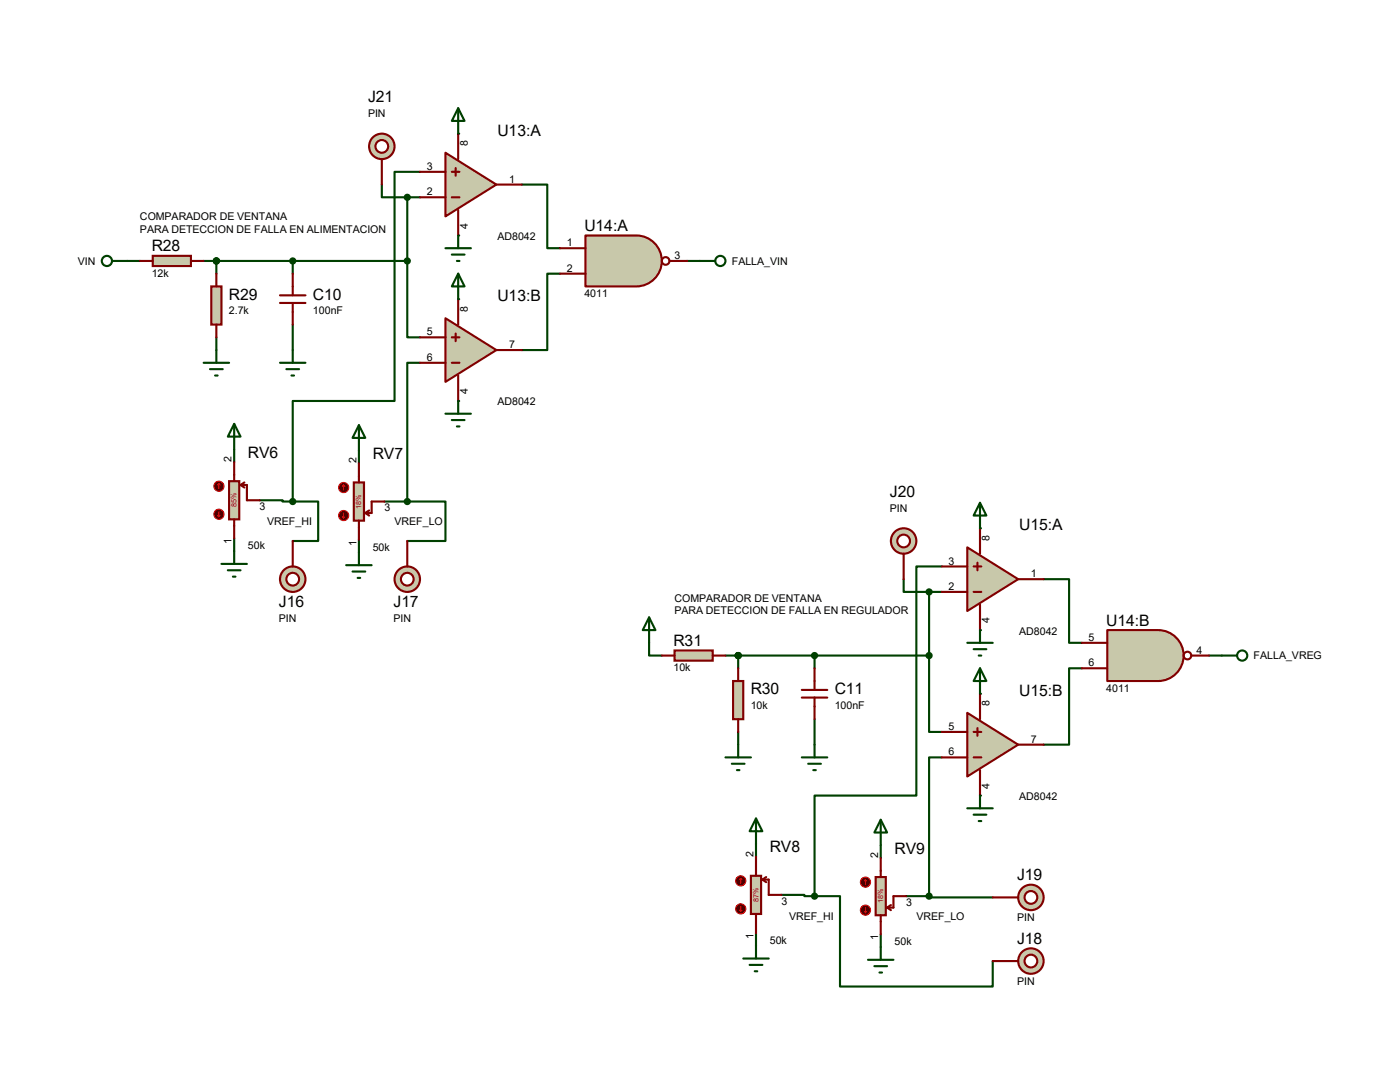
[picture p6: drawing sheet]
<svg xmlns="http://www.w3.org/2000/svg" width="279mm" height="216mm" viewBox="0 0 279 216" stroke-linecap="round" stroke-linejoin="round" font-family="sans-serif">
<path d="M43.2 52.1h15.2v2.5M43.2 67.3v2.5M58.4 64.8v5M46.7 89.7v2.5M71.6 89.9v2.6M46.7 107.4v2.6M71.6 107.7v2.5" fill="none" stroke="#004000" stroke-width=".42"/>
<circle cx="43.2" cy="52.1" r=".21" fill="#004000"/>
<path d="M43.2 52.1v2.5" fill="none" stroke="#004000" stroke-width=".42"/>
<g fill="#004000">
<circle cx="43.2" cy="52.1" r=".21"/>
<circle cx="91.4" cy="59.7" r=".21"/>
<circle cx="91.4" cy="80" r=".21"/>
<circle cx="91.4" cy="26.7" r=".21"/>
<circle cx="91.4" cy="47" r=".21"/>
</g>
<g fill="none" stroke="#004000" stroke-width=".42">
<path d="M104.1 36.8h5.1v12.7h2.6M25.4 52.1h2.5M40.6 52.1h2.6M58.4 52.1h22.9v15.2h2.5M111.8 54.6h-2.6v15.2h-5.1M137.2 52.1h2.5M162.6 130.8v2.5M147.3 146v2.6M162.6 143.5v5.1M150.9 168.4v2.5M175.8 168.7v2.5M150.9 186.2v2.5"/>
<path d="M175.8 186.4v2.6"/>
</g>
<circle cx="147.3" cy="130.8" r=".21" fill="#004000"/>
<path d="M162.6 130.8h-15.3v2.5" fill="none" stroke="#004000" stroke-width=".42"/>
<g fill="#004000">
<circle cx="147.3" cy="130.8" r=".21"/>
<circle cx="195.6" cy="138.4" r=".21"/>
<circle cx="195.6" cy="158.7" r=".21"/>
<circle cx="195.6" cy="105.4" r=".21"/>
<circle cx="195.6" cy="125.7" r=".21"/>
</g>
<g fill="none" stroke="#004000" stroke-width=".42">
<path d="M76.2 36.8v2.6h5.1M81.3 39.4h2.5M81.3 39.4v12.7M83.8 34.3h-5.1v45.7h-20.3v20.1M55.9 72.4h5.1M57.1 73.7h2.6M58.2 74.9h.5M58.4 69.8v2.6M83.8 72.4h-2.5v27.7M46.7 84.6l1.3 2.5h-2.5zM46.7 84.6v5.1M51.8 99.8h4.6v.3h2"/>
<path d="M71.6 84.8l1.3 2.6h-2.5zM71.6 84.8v5.1M44.2 112.5h5.1M45.5 113.8h2.5M46.5 115.1h.5M46.7 110v2.5M58.4 100.1h5.1v7.8h-5.1M69.1 112.8h5.1M70.4 114h2.5M71.4 115.3h.5M71.6 110.2v2.6M76.7 100.1h4.6"/>
<path d="M81.3 100.1h7.6v7.8h-7.6M180.3 115.6v2.5h5.1M185.4 118.1h2.6M185.4 118.1v12.7M188 113h-5.1v45.7h-20.3v20.1M208.3 115.6h5.1v12.7h2.5M129.5 128.3v2.5h2.6M144.8 130.8h2.5M162.6 130.8h22.8M185.4 130.8v15.2h2.6M215.9 133.3h-2.5v15.3h-5.1M241.3 130.8h2.5"/>
<path d="M188 151.1h-2.6v27.7M156 178.6h4.5v.2h2.1M162.6 178.8h5v18h30.5v-5M180.8 178.8h4.6M185.4 178.8v.3h12.7"/>
</g>
<path d="M55.9 58.9h5.1M58.4 54.6v4.3M55.9 60.5h5.1M58.4 60.5v4.3" fill="none" stroke="#800000" stroke-width=".42"/>
<circle cx="43.2" cy="52.1" r=".51" fill="#004000" stroke="#004000" stroke-width=".42"/>
<path d="M45.7 96h2.1v7.6h-2.1z" fill="#c8c8aa" stroke="#800000" stroke-width=".42"/>
<path d="M46.7 92.2v3.8M48 96.8l.8 .5M48 96.8h1.3v3h2.5M48.8 96.3l-.8 .5M46.7 103.6v3.8" fill="none" stroke="#800000" stroke-width=".42"/>
<circle cx="43.7" cy="97" r="1.02" fill="#400000" stroke="#f00" stroke-width=".21"/>
<path d="M43.7 96.5l-.3 .3M43.7 96.5l.2 .3M43.7 96.5v1" fill="none" stroke="#f00" stroke-width=".21"/>
<circle cx="43.7" cy="102.6" r="1.02" fill="#400000" stroke="#f00" stroke-width=".21"/>
<path d="M43.4 102.9l.3 .2M43.7 102.1v1M43.9 102.9l-.2 .2" fill="none" stroke="#f00" stroke-width=".21"/>
<path d="M70.6 96.3h2v7.6h-2z" fill="#c8c8aa" stroke="#800000" stroke-width=".42"/>
<path d="M71.6 92.5v3.8M71.6 103.9v3.8M72.9 102.4l.8 .5M73.7 101.9l-.8 .5M76.7 100.1h-2.5v2.3h-1.3" fill="none" stroke="#800000" stroke-width=".42"/>
<circle cx="68.6" cy="97.3" r="1.02" fill="#400000" stroke="#f00" stroke-width=".21"/>
<path d="M68.6 96.8l-.3 .2M68.6 96.8l.2 .2M68.6 96.8v1" fill="none" stroke="#f00" stroke-width=".21"/>
<circle cx="68.6" cy="102.9" r="1.02" fill="#400000" stroke="#f00" stroke-width=".21"/>
<path d="M68.3 103.1l.3 .3M68.6 102.4v1M68.8 103.1l-.2 .3" fill="none" stroke="#f00" stroke-width=".21"/>
<path d="M40.6 72.4h5.1M41.9 73.7h2.5M42.9 74.9h.5M43.2 69.8v2.6" fill="none" stroke="#004000" stroke-width=".42"/>
<path d="M42.2 57.1h2v7.7h-2z" fill="#c8c8aa" stroke="#800000" stroke-width=".42"/>
<path d="M43.2 54.6v2.5M43.2 64.8v2.5" fill="none" stroke="#800000" stroke-width=".42"/>
<g fill="none" stroke="#004000" stroke-width=".42">
<path d="M22.4 52.1h3M139.7 52.1h3"/>
<circle cx="21.3" cy="52.1" r="1.02"/>
<circle cx="143.8" cy="52.1" r="1.02"/>
</g>
<g fill="#004000" stroke="#004000" stroke-width=".42">
<circle cx="58.4" cy="52.1" r=".51"/>
<circle cx="43.2" cy="52.1" r=".51"/>
</g>
<path d="M88.9 63.5l10.2 6.3-10.2 6.4z" fill="#c8c8aa" stroke="#800000" stroke-width=".42"/>
<path d="M91.4 59.7v5.1M83.8 72.4h5.1M83.8 67.3h5.1M90.2 72.4h1.5M90.2 67.3h1.5M90.9 66.5v1.6M91.4 74.9v5.1M99.1 69.8h5" fill="none" stroke="#800000" stroke-width=".42"/>
<path d="M91.4 54.6l1.3 2.5h-2.5zM91.4 54.6v5.1M88.9 82.5h5.1M90.2 83.8h2.5M91.2 85.1h.5M91.4 80v2.5" fill="none" stroke="#004000" stroke-width=".42"/>
<path d="M88.9 30.5l10.2 6.3-10.2 6.4z" fill="#c8c8aa" stroke="#800000" stroke-width=".42"/>
<path d="M83.8 39.4h5.1M83.8 34.3h5.1M90.2 39.4h1.5M90.2 34.3h1.5M90.9 33.5v1.6M91.4 26.7v5M99.1 36.8h5M91.4 41.9v5.1" fill="none" stroke="#800000" stroke-width=".42"/>
<path d="M91.4 21.6l1.3 2.5h-2.5zM91.4 21.6v5.1M88.9 49.5h5.1M90.2 50.8h2.5M91.2 52.1h.5M91.4 47v2.5" fill="none" stroke="#004000" stroke-width=".42"/>
<circle cx="81.3" cy="52.1" r=".51" fill="#004000" stroke="#004000" stroke-width=".42"/>
<path d="M116.8 47h10.2a5.1 5.1 0 0 1 5.1 5.1 5.1 5.1 0 0 1-5.1 5.1h-10.2z" fill="#c8c8aa" stroke="#800000" stroke-width=".42"/>
<g fill="none" stroke="#800000" stroke-width=".42">
<path d="M111.8 49.5h5M111.8 54.6h5M133.6 52.1h3.6"/>
<circle cx="132.8" cy="52.1" r=".76"/>
</g>
<path d="M30.5 51.1h7.6v2h-7.6z" fill="#c8c8aa" stroke="#800000" stroke-width=".42"/>
<path d="M27.9 52.1h2.6M38.1 52.1h2.5M160 139.2h5.1M160 137.7h5.1M162.6 133.3v4.4M162.6 139.2v4.3" fill="none" stroke="#800000" stroke-width=".42"/>
<g fill="none" stroke="#004000" stroke-width=".42">
<path d="M160 151.1h5.1M161.3 152.4h2.5M162.3 153.7h.5M162.6 148.6v2.5M150.9 163.3l1.2 2.6h-2.5zM150.9 163.3v5.1M175.8 163.6l1.2 2.5h-2.5zM175.8 163.6v5.1M148.3 191.3h5.1M149.6 192.5h2.5M150.6 193.8h.5M150.9 188.7v2.6"/>
<path d="M173.2 191.5h5.1M174.5 192.8h2.5M175.5 194.1h.5M175.8 189v2.5"/>
</g>
<circle cx="147.3" cy="130.8" r=".51" fill="#004000" stroke="#004000" stroke-width=".42"/>
<path d="M149.9 174.8h2v7.6h-2z" fill="#c8c8aa" stroke="#800000" stroke-width=".42"/>
<path d="M150.9 170.9v3.9M152.1 175.5l.8 .5M152.1 175.5h1.3v3.1h2.6M152.9 175l-.8 .5M150.9 182.4v3.8" fill="none" stroke="#800000" stroke-width=".42"/>
<circle cx="147.8" cy="175.8" r="1.02" fill="#400000" stroke="#f00" stroke-width=".21"/>
<path d="M147.8 175.3l-.2 .2M147.8 175.3l.3 .2M147.8 175.3v1" fill="none" stroke="#f00" stroke-width=".21"/>
<circle cx="147.8" cy="181.4" r="1.02" fill="#400000" stroke="#f00" stroke-width=".21"/>
<path d="M147.6 181.6l.2 .3M147.8 180.8v1.1M148.1 181.6l-.3 .3" fill="none" stroke="#f00" stroke-width=".21"/>
<path d="M174.8 175h2v7.6h-2z" fill="#c8c8aa" stroke="#800000" stroke-width=".42"/>
<path d="M175.8 171.2v3.8M180.8 178.8h-2.5v2.3h-1.3M175.8 182.6v3.8M177 181.1l.8 .5M177.8 180.6l-.8 .5" fill="none" stroke="#800000" stroke-width=".42"/>
<circle cx="172.7" cy="176" r="1.02" fill="#400000" stroke="#f00" stroke-width=".21"/>
<path d="M172.7 175.5l-.2 .3M172.7 175.5l.3 .3M172.7 175.5v1" fill="none" stroke="#f00" stroke-width=".21"/>
<circle cx="172.7" cy="181.6" r="1.02" fill="#400000" stroke="#f00" stroke-width=".21"/>
<path d="M172.5 181.9l.2 .2M172.7 181.1v1M173 181.9l-.3 .2" fill="none" stroke="#f00" stroke-width=".21"/>
<path d="M144.8 151.1h5.1M146 152.4h2.6M147.1 153.7h.5M147.3 148.6v2.5" fill="none" stroke="#004000" stroke-width=".42"/>
<path d="M146.3 135.9h2v7.6h-2z" fill="#c8c8aa" stroke="#800000" stroke-width=".42"/>
<path d="M147.3 133.3v2.6M147.3 143.5v2.5" fill="none" stroke="#800000" stroke-width=".42"/>
<g fill="#004000" stroke="#004000" stroke-width=".42">
<circle cx="162.6" cy="130.8" r=".51"/>
<circle cx="147.3" cy="130.8" r=".51"/>
</g>
<g fill="none" stroke="#004000" stroke-width=".42">
<path d="M243.8 130.8h3.1"/>
<circle cx="247.9" cy="130.8" r="1.02"/>
</g>
<path d="M193 142.2l10.2 6.4-10.2 6.3z" fill="#c8c8aa" stroke="#800000" stroke-width=".42"/>
<path d="M195.6 138.4v5.1M188 151.1h5M188 146h5M194.3 151.1h1.5M194.3 146h1.5M195.1 145.3v1.5M195.6 153.7v5M203.2 148.6h5.1" fill="none" stroke="#800000" stroke-width=".42"/>
<path d="M195.6 133.3l1.2 2.6h-2.5zM195.6 133.3v5.1M195.6 158.7v2.6M193 161.3h5.1M194.3 162.6h2.5M195.3 163.8h.5" fill="none" stroke="#004000" stroke-width=".42"/>
<path d="M193 109.2l10.2 6.4-10.2 6.3z" fill="#c8c8aa" stroke="#800000" stroke-width=".42"/>
<path d="M188 118.1h5M188 113h5M194.3 118.1h1.5M194.3 113h1.5M195.1 112.3v1.5M195.6 105.4v5.1M203.2 115.6h5.1M195.6 120.6v5.1" fill="none" stroke="#800000" stroke-width=".42"/>
<path d="M195.6 100.3l1.2 2.6h-2.5zM195.6 100.3v5.1M193 128.3h5.1M194.3 129.5h2.5M195.3 130.8h.5M195.6 125.7v2.6" fill="none" stroke="#004000" stroke-width=".42"/>
<circle cx="185.4" cy="130.8" r=".51" fill="#004000" stroke="#004000" stroke-width=".42"/>
<path d="M221 125.7h10.1a5.1 5.1 0 0 1 5.1 5.1 5.1 5.1 0 0 1-5.1 5.1h-10.1z" fill="#c8c8aa" stroke="#800000" stroke-width=".42"/>
<g fill="none" stroke="#800000" stroke-width=".42">
<path d="M215.9 128.3h5.1M215.9 133.3h5.1M237.7 130.8h3.6"/>
<circle cx="237" cy="130.8" r=".76"/>
</g>
<path d="M134.6 129.8h7.6v2h-7.6z" fill="#c8c8aa" stroke="#800000" stroke-width=".42"/>
<path d="M132.1 130.8h2.5M142.2 130.8h2.6" fill="none" stroke="#800000" stroke-width=".42"/>
<path d="M129.5 123.2l1.3 2.5h-2.5zM129.5 123.2v5.1" fill="none" stroke="#004000" stroke-width=".42"/>
<circle cx="58.4" cy="115.6" r="2.54" fill="#c8c8aa" stroke="#800000" stroke-width=".42"/>
<circle cx="58.4" cy="115.6" r="1.27" fill="#fff" stroke="#800000" stroke-width=".42"/>
<path d="M58.4 107.9v5.1" fill="none" stroke="#800000" stroke-width=".42"/>
<circle cx="58.4" cy="100.1" r=".51" fill="#004000" stroke="#004000" stroke-width=".42"/>
<circle cx="81.3" cy="115.6" r="2.54" fill="#c8c8aa" stroke="#800000" stroke-width=".42"/>
<circle cx="81.3" cy="115.6" r="1.27" fill="#fff" stroke="#800000" stroke-width=".42"/>
<path d="M81.3 107.9v5.1" fill="none" stroke="#800000" stroke-width=".42"/>
<circle cx="81.3" cy="100.1" r=".51" fill="#004000" stroke="#004000" stroke-width=".42"/>
<circle cx="205.7" cy="191.8" r="2.54" fill="#c8c8aa" stroke="#800000" stroke-width=".42"/>
<circle cx="205.7" cy="191.8" r="1.27" fill="#fff" stroke="#800000" stroke-width=".42"/>
<path d="M198.1 191.8h5.1" fill="none" stroke="#800000" stroke-width=".42"/>
<circle cx="162.6" cy="178.8" r=".51" fill="#004000" stroke="#004000" stroke-width=".42"/>
<circle cx="205.7" cy="179.1" r="2.54" fill="#c8c8aa" stroke="#800000" stroke-width=".42"/>
<circle cx="205.7" cy="179.1" r="1.27" fill="#fff" stroke="#800000" stroke-width=".42"/>
<path d="M198.1 179.1h5.1" fill="none" stroke="#800000" stroke-width=".42"/>
<circle cx="185.4" cy="178.8" r=".51" fill="#004000" stroke="#004000" stroke-width=".42"/>
<circle cx="180.3" cy="107.9" r="2.54" fill="#c8c8aa" stroke="#800000" stroke-width=".42"/>
<circle cx="180.3" cy="107.9" r="1.27" fill="#fff" stroke="#800000" stroke-width=".42"/>
<path d="M180.3 110.5v5.1" fill="none" stroke="#800000" stroke-width=".42"/>
<circle cx="185.4" cy="118.1" r=".51" fill="#004000" stroke="#004000" stroke-width=".42"/>
<circle cx="76.2" cy="29.2" r="2.54" fill="#c8c8aa" stroke="#800000" stroke-width=".42"/>
<circle cx="76.2" cy="29.2" r="1.27" fill="#fff" stroke="#800000" stroke-width=".42"/>
<path d="M76.2 31.7v5.1" fill="none" stroke="#800000" stroke-width=".42"/>
<circle cx="81.3" cy="39.4" r=".51" fill="#004000" stroke="#004000" stroke-width=".42"/>
<g font-size="3.1">
<text x="73.4" y="20.4">J21</text>
<text x="99.3" y="27.1">U13:A</text>
<text x="116.6" y="46.1">U14:A</text>
<text x="30.3" y="50.2">R28</text>
<text x="45.7" y="59.8">R29</text>
<text x="62.4" y="59.8">C10</text>
<text x="99.3" y="60.1">U13:B</text>
<text x="49.5" y="91.3">RV6</text>
<text x="74.4" y="91.6">RV7</text>
<text x="177.6" y="99.1">J20</text>
<text x="203.4" y="105.8">U15:A</text>
<text x="55.7" y="121.2">J16</text>
<text x="78.5" y="121.2">J17</text>
<text x="220.8" y="124.8">U14:B</text>
<text x="134.4" y="128.9">R31</text>
<text x="149.8" y="138.5">R30</text>
<text x="166.6" y="138.5">C11</text>
<text x="203.4" y="138.8">U15:B</text>
<text x="153.6" y="170.1">RV8</text>
<text x="178.5" y="170.3">RV9</text>
<text x="203" y="175.6">J19</text>
<text x="203" y="188.3">J18</text>
</g>
<g font-size="2.1">
<text x="73.4" y="23.3">PIN</text>
<text x="93.3" y="29.2" transform="rotate(-90 93.3 29.2)">8</text>
<text x="85.2" y="33.9">3</text>
<text x="85.2" y="39">2</text>
<text x="101.6" y="36.4">1</text>
<text x="27.9" y="43.9">COMPARADOR DE VENTANA</text>
<text x="27.9" y="46.4">PARA DETECCION DE FALLA EN ALIMENTACION</text>
<text x="93.3" y="45.6" transform="rotate(-90 93.3 45.6)">4</text>
<text x="99.3" y="47.9">AD8042</text>
<text x="15.5" y="52.8">VIN</text>
<text x="113.1" y="49.1">1</text>
<text x="134.6" y="51.7">3</text>
<text x="146" y="52.8">FALLA_VIN</text>
<text x="30.3" y="55.2">12k</text>
<text x="113.1" y="54.2">2</text>
<text x="116.6" y="59.3">4011</text>
<text x="45.7" y="62.7">2.7k</text>
<text x="62.4" y="62.7">100nF</text>
<text x="93.3" y="62.2" transform="rotate(-90 93.3 62.2)">8</text>
<text x="85.2" y="66.9">5</text>
<text x="101.6" y="69.5">7</text>
<text x="85.2" y="72">6</text>
<text x="93.3" y="78.7" transform="rotate(-90 93.3 78.7)">4</text>
<text x="99.3" y="80.9">AD8042</text>
<text x="46.2" y="92.2" transform="rotate(-90 46.2 92.2)">2</text>
<text x="71.1" y="92.5" transform="rotate(-90 71.1 92.5)">2</text>
<text x="51.8" y="101.8">3</text>
<text x="53.3" y="104.8">VREF_HI</text>
<text x="76.7" y="102">3</text>
<text x="78.7" y="104.8">VREF_LO</text>
<text x="177.6" y="102.1">PIN</text>
<text x="197.5" y="107.9" transform="rotate(-90 197.5 107.9)">8</text>
<text x="46.2" y="108.6" transform="rotate(-90 46.2 108.6)">1</text>
<text x="49.5" y="109.6">50k</text>
<text x="71.1" y="108.9" transform="rotate(-90 71.1 108.9)">1</text>
<text x="74.4" y="109.9">50k</text>
<text x="189.3" y="112.6">3</text>
<text x="189.3" y="117.7">2</text>
<text x="205.7" y="115.2">1</text>
<text x="55.7" y="124.1">PIN</text>
<text x="78.5" y="124.1">PIN</text>
<text x="134.6" y="122.6">PARA DETECCION DE FALLA EN REGULADOR</text>
<text x="134.6" y="120.1">COMPARADOR DE VENTANA</text>
<text x="197.5" y="124.4" transform="rotate(-90 197.5 124.4)">4</text>
<text x="203.4" y="126.6">AD8042</text>
<text x="217.3" y="127.9">5</text>
<text x="238.8" y="130.4">4</text>
<text x="250.2" y="131.6">FALLA_VREG</text>
<text x="134.4" y="134">10k</text>
<text x="217.3" y="133">6</text>
<text x="149.8" y="141.4">10k</text>
<text x="166.6" y="141.4">100nF</text>
<text x="197.5" y="141" transform="rotate(-90 197.5 141)">8</text>
<text x="220.8" y="138">4011</text>
<text x="189.3" y="145.7">5</text>
<text x="205.7" y="148.2">7</text>
<text x="189.3" y="150.7">6</text>
<text x="197.5" y="157.4" transform="rotate(-90 197.5 157.4)">4</text>
<text x="203.4" y="159.6">AD8042</text>
<text x="150.4" y="170.9" transform="rotate(-90 150.4 170.9)">2</text>
<text x="175.3" y="171.2" transform="rotate(-90 175.3 171.2)">2</text>
<text x="156" y="180.5">3</text>
<text x="157.5" y="183.6">VREF_HI</text>
<text x="180.8" y="180.8">3</text>
<text x="182.9" y="183.6">VREF_LO</text>
<text x="203" y="183.8">PIN</text>
<text x="150.4" y="187.4" transform="rotate(-90 150.4 187.4)">1</text>
<text x="153.6" y="188.3">50k</text>
<text x="175.3" y="187.6" transform="rotate(-90 175.3 187.6)">1</text>
<text x="178.5" y="188.6">50k</text>
<text x="203" y="196.5">PIN</text>
</g>
<g font-size="1.4" fill="#c00000">
<text x="47.2" y="101.3" transform="rotate(-90 47.2 101.3)">85%</text>
<text x="72.1" y="101.5" transform="rotate(-90 72.1 101.5)">18%</text>
<text x="151.3" y="180" transform="rotate(-90 151.3 180)">87%</text>
<text x="176.2" y="180.3" transform="rotate(-90 176.2 180.3)">18%</text>
</g>
</svg>
